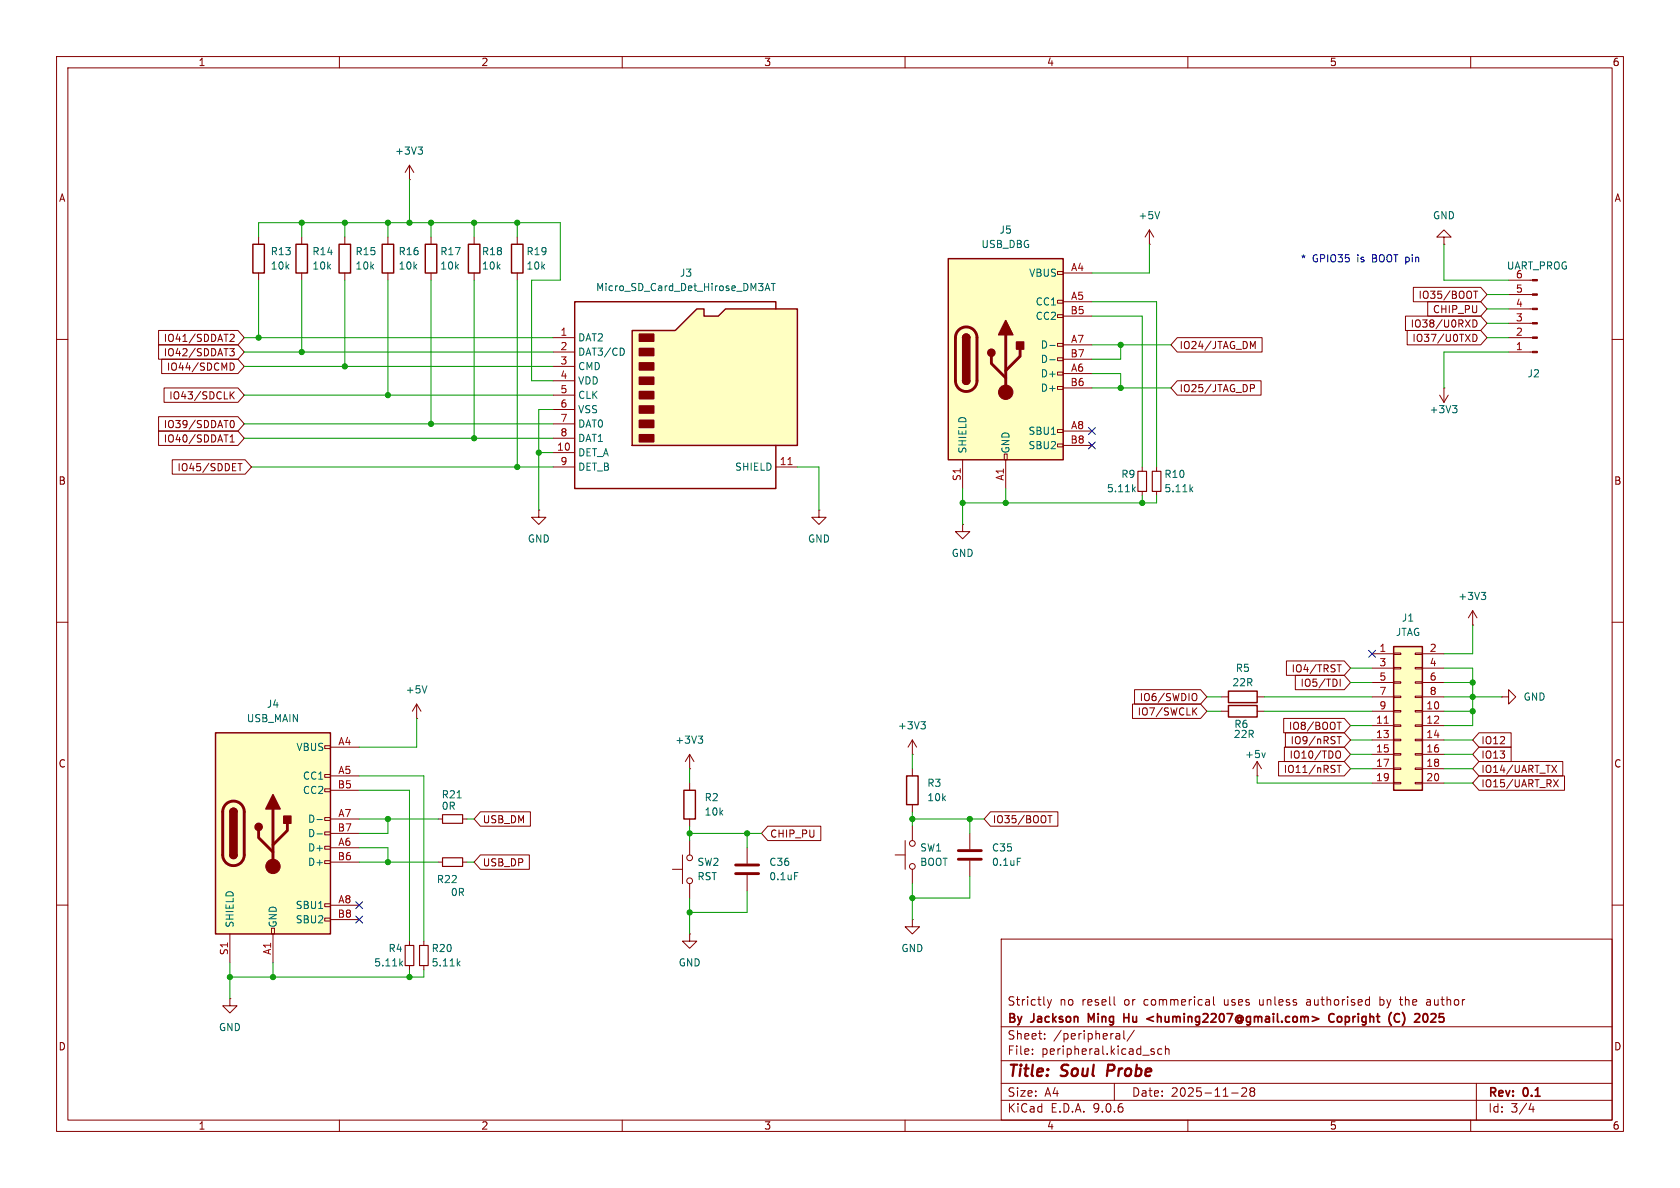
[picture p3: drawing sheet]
<svg xmlns="http://www.w3.org/2000/svg" width="297mm" height="210mm" viewBox="0 0 297 210" stroke-linecap="round" stroke-linejoin="round" font-family="sans-serif">
<g fill="none" stroke="#840000" stroke-width=".18">
<path d="M10 10h277v190h-277zM12 12h273v186h-273zM60 10v2M110 10v2M160 10v2M210 10v2M260 10v2M45.7 41.9v1.3M45.7 48.3v1.2M53.3 41.9v1.3M53.3 48.3v1.2M61 41.9v1.3"/>
<path d="M61 48.3v1.2M203.2 43.2h.1M203.2 40.6l-.8 1.3M203.2 40.6l.8 1.3M203.2 40.6v2.6M10 60h2M285 60h2M10 110h2M285 110h2M158.2 151.1h1.8M160 148.6v5.1M161.3 146.1v2.5"/>
<path d="M161.3 153.7v2.5M10 160h2M40.6 176.5v1.3h1.3l-1.3 1.3-1.2-1.3h1.2M40.6 176.5h.1M177 166h108v32h-108zM185.2 176.7l.3 1M185.5 177.7l-.1 .4-.2 .1M185.9 176.7l-.4 1M197 176.2v1.3l.2 .2M213.7 176.8l.1 .9M213.8 177.6l-.1 .1M213.8 177.1h-.1"/>
<path d="M214.5 176.2v1.3l.2 .2M231 177.2v.4M242 176.7l.1 .1M242.1 176.2v1.5M242.1 177.6l-.1 .1M244 176.2v1.5M244 177.6l.4 .1M244.4 176.7l-.4 .1M247.4 176.7h.6M247.7 177.6l.3 .1M252.2 176.8h.6M252.7 177.1h-.3a.29 .29 0 0 0-.2 .3 .29 .29 0 0 0 .2 .3h.3"/>
<path d="M285 160h2M60 198v2M110 198v2M160 198v2M177 194.5h108M177 191.5h108M177 187.5h108M177 181.5h108M182.5 186.3v.1M182.5 185.5v.1M184.7 183.6v.1M184.7 182.8v.1"/>
<path d="M197 191.5v3M197.3 182.8h.6l.1 .9M197.3 183.6h.7M198 183.1l-.7 .1M198.7 182.2v1.3l.2 .2M200.5 182.1l-1.3 2M203.7 185.9l.3 .1 .1 .2-.2 .2h-.3M203.7 185.4l.3 .1M205.4 185.5l-.4-.1-.3 .3v.4l.1 .2h.6M206 185.5l.2-.1 .4 .1 .1 .9M206 184.9v1.5M210 198v2"/>
<path d="M217.7 193.2h1.2M219.5 192.4l.6-.1 .2 .1 .1 .3-.9 1.1h.9M221.2 192.9l-.2-.2 .2-.4 .5 .1 .1 .2-.3 .3M221.2 192.9l-.2 .3v.5l.2 .1 .5-.1 .1-.2-.1-.4-.2-.2M221.2 192.9h.3M260 198v2M261 191.5v6.5M270.7 195l-.4 1.1h.9M271 195.6v1"/>
<circle cx="161.3" cy="149.1" r=".51"/>
<circle cx="161.3" cy="153.2" r=".51"/>
</g>
<path d="M195.9 188.2l-.2 2" fill="none" stroke="#840000" stroke-width=".4"/>
<g fill="none" stroke="#840000" stroke-width=".3">
<path d="M198.7 179.2v1.5M198.7 179.9h.9M203.9 179.7l-1.1 .4 1.1 .4M232 179.7l1.1 .4-1.1 .4M235.8 179.3a.6 .6 0 0 0-.7 0 .6 .6 0 0 0-.2 .7 .56 .56 0 0 0 .3 .6 .56 .56 0 0 0 .6-.1M236.9 179.7l-.3 .1-.2 .2 .1 .5 .4 .2M246.8 179.3l.3-.1 .3 .1M247.9 179h.1M252.1 179.2a.94 .94 0 0 1 0 1.5M253.2 179.2l-.2 .1M253.8 179.8l-.9 .9h.9M192.9 180.3l-.5-1.1v1.5"/>
<path d="M247.4 180.5l-.3 .2-.3-.1M248 181.2l-.1 .1"/>
</g>
<path d="M205 37.4l-.4 1.3" fill="none" stroke="#006464" stroke-width=".18"/>
<path d="M44.7 43.2h2v5.1h-2zM52.3 43.2h2.1v5.1h-2.1zM59.9 43.2h2.1v5.1h-2.1z" fill="none" stroke="#840000" stroke-width=".25"/>
<path d="M38.1 129.5h20.3v35.6h-20.3z" fill="#ffffc2"/>
<g fill="none" stroke="#840000" stroke-width=".18">
<path d="M57.4 131.8h1v.5h-1zM57.4 136.9h1v.5h-1zM57.4 139.4h1v.6h-1zM58.4 132.1h5.1M58.4 137.2h5.1M58.4 139.7h5.1M57.4 144.5h1v.5h-1zM57.4 147.1h1v.5h-1zM57.4 149.6h1v.5h-1zM57.4 152.1h1v.6h-1zM57.4 159.8h1v.5h-1zM58.4 144.8h5.1"/>
<path d="M58.4 147.3h5.1M58.4 149.9h5.1M58.4 152.4h5.1M40.6 165.1v5.1M48 164.1h.5v1h-.5zM48.3 165.1v5.1M57.4 162.3h1v.5h-1zM58.4 160h5.1M58.4 162.6h5.1"/>
</g>
<path d="M38.1 129.5h20.3v35.6h-20.3zM40.6 143.5a.64 .64 0 0 1 .7-.6 .64 .64 0 0 1 .6 .6M40.6 151.1a.64 .64 0 0 0 .7 .7 .64 .64 0 0 0 .6-.7" fill="none" stroke="#840000" stroke-width=".25"/>
<path d="M39.9 142.2a1.9 1.9 0 0 1 2.1-.4 1.9 1.9 0 0 1 1.2 1.7v7.6a1.91 1.91 0 0 1-1.9 1.9 1.91 1.91 0 0 1-1.9-1.9v-7.7l.1-.7zM45.7 146.8v1.3l2.6 2.5M48.3 143v10.2M50.8 145.5v1.3l-2.5 2.6" fill="none" stroke="#840000" stroke-width=".51"/>
<g fill="#840000" stroke="#840000" stroke-width=".25">
<path d="M40.6 143.5h1.3v7.6h-1.3z"/>
<path d="M40.8 143.1a.64 .64 0 0 1 .7-.2 .64 .64 0 0 1 .4 .6h-1.3z"/>
<path d="M40.6 151.1h1.3a.64 .64 0 0 1-.6 .7 .64 .64 0 0 1-.7-.7z"/>
<path d="M48.3 140.5l1.2 2.5h-2.5z"/>
<path d="M50.2 144.3h1.2v1.2h-1.2z"/>
<circle cx="45.7" cy="146.2" r=".63"/>
</g>
<circle cx="48.3" cy="153.2" r="1.27" fill="#840000" stroke="#840000" stroke-width=".18"/>
<path d="M56 144.9h1M56 147.4h1" fill="none" stroke="#006464" stroke-width=".18"/>
<path d="M167.6 45.7h20.4v35.6h-20.4z" fill="#ffffc2"/>
<g fill="none" stroke="#840000" stroke-width=".18">
<path d="M68.6 41.9v1.3M68.6 48.3v1.2M76.2 41.9v1.3M76.2 48.3v1.2M83.8 41.9v1.3M83.8 48.3v1.2M186.9 48h1.1v.5h-1.1zM186.9 53.1h1.1v.5h-1.1zM186.9 55.6h1.1v.5h-1.1zM188 48.3h5M188 53.3h5M188 55.9h5"/>
<path d="M186.9 60.7h1.1v.5h-1.1zM186.9 63.2h1.1v.6h-1.1zM186.9 65.8h1.1v.5h-1.1zM186.9 68.3h1.1v.5h-1.1zM186.9 75.9h1.1v.6h-1.1zM186.9 78.5h1.1v.5h-1.1zM188 61h5M188 63.5h5M188 66h5M188 68.6h5M188 76.2h5M188 78.7h5"/>
<path d="M144.8 90.2v1.2h1.2l-1.2 1.3-1.3-1.3h1.3M144.8 90.2h.1M170.2 92.7v1.3h1.2l-1.2 1.3-1.3-1.3h1.3M170.2 92.7h.1M170.2 81.3v5.1M177.5 80.3h.6v1h-.6zM177.8 81.3v5.1M73.7 127h.1M73.7 124.5l-.8 1.2M73.7 124.5l.7 1.2M73.7 124.5v2.5M77.5 152.4h.7"/>
<path d="M77.5 144.8h.7M81.8 152.4h.7M81.8 144.8h.7M72.4 166.4v.7M72.4 170.7v.8M74.9 166.4v.7M74.9 170.7v.8"/>
</g>
<path d="M67.6 43.2h2v5.1h-2zM75.2 43.2h2v5.1h-2zM82.8 43.2h2v5.1h-2zM167.6 45.7h20.4v35.6h-20.4zM170.2 59.7a.64 .64 0 0 1 .6-.6 .64 .64 0 0 1 .6 .6M170.2 67.3a.64 .64 0 0 0 .6 .6 .64 .64 0 0 0 .6-.6" fill="none" stroke="#840000" stroke-width=".25"/>
<path d="M169.5 58.4a1.9 1.9 0 0 1 2-.5 1.9 1.9 0 0 1 1.2 1.8v7.6a1.91 1.91 0 0 1-1.9 1.9 1.91 1.91 0 0 1-1.9-1.9v-7.8l.2-.6zM177.8 59.2v10.1M175.3 63v1.3l2.5 2.5M180.3 61.7v1.3l-2.5 2.5" fill="none" stroke="#840000" stroke-width=".51"/>
<g fill="#840000" stroke="#840000" stroke-width=".25">
<path d="M170.2 59.7h1.2v7.6h-1.2z"/>
<path d="M170.4 59.2a.64 .64 0 0 1 .7-.1 .64 .64 0 0 1 .3 .6h-1.2z"/>
<path d="M170.2 67.3h1.2a.64 .64 0 0 1-.6 .6 .64 .64 0 0 1-.6-.6z"/>
<path d="M177.8 56.6l1.3 2.6h-2.6z"/>
<path d="M179.7 60.5h1.3v1.2h-1.3z"/>
<circle cx="175.3" cy="62.4" r=".63"/>
</g>
<circle cx="177.8" cy="69.3" r="1.27" fill="#840000" stroke="#840000" stroke-width=".18"/>
<path d="M185.6 61.1h.9M185.6 63.6h.9M75.5 121.2l-.4 1.3M80.8 141h.7M70.8 170.3l.4 .5M71.2 169.9l-.5 .5M81 170.3l.3 .5M81.3 169.9l-.5 .5" fill="none" stroke="#006464" stroke-width=".18"/>
<path d="M78.2 151.6h3.6v1.6h-3.6zM78.2 144h3.6v1.5h-3.6zM71.6 167.1h1.6v3.6h-1.6zM74.2 167.1h1.5v3.6h-1.5z" fill="none" stroke="#840000" stroke-width=".2"/>
<path d="M111.8 58.4h7.6l3.8-3.8h1.3v1.3h2.5l1.3-1.3h12.7v24.1h-29.2z" fill="#ffffc2"/>
<path d="M90.4 43.2h2.1v5.1h-2.1zM111.8 58.4h7.6l3.8-3.8h1.3v1.3h2.5l1.3-1.3h12.7v24.1h-29.2zM137.2 54.6v-1.3h-35.6v33.1h35.6v-7.7M120.9 139.7h2v5.1h-2zM160.3 137.2h2v5h-2z" fill="none" stroke="#840000" stroke-width=".25"/>
<g fill="#840000" stroke="#840000" stroke-width=".25">
<path d="M113 59.1h2.6v1.2h-2.6z"/>
<path d="M113 61.6h2.6v1.3h-2.6z"/>
<path d="M113 64.1h2.6v1.3h-2.6z"/>
<path d="M113 66.7h2.6v1.2h-2.6z"/>
<path d="M113 69.2h2.6v1.3h-2.6z"/>
<path d="M113 71.8h2.6v1.2h-2.6z"/>
<path d="M113 74.3h2.6v1.3h-2.6z"/>
<path d="M113 76.8h2.6v1.3h-2.6z"/>
</g>
<g fill="none" stroke="#840000" stroke-width=".18">
<path d="M72.4 31.8h.1M72.4 29.2l-.8 1.3M72.4 29.2l.8 1.3M72.4 29.2v2.6M91.4 41.9v1.3M91.4 48.3v1.2M97.8 59.7h3.8M255.3 41.9h1.2l-1.2-1.3-1.3 1.3h1.3v1.3M255.3 43.2h.1M266.7 59.7h4.2M266.7 57.2h4.2M266.7 54.6h4.2"/>
<path d="M266.7 52.1h4.2M266.7 49.5h4.2M97.8 62.2h3.8M97.8 64.8h3.8M97.8 67.3h3.8M97.8 69.9h3.8M97.8 72.4h3.8M97.8 74.9h3.8M97.8 77.5h3.8M254.5 69.9l.8 1.2M255.3 68.6h.1M255.3 68.6v2.5"/>
<path d="M256 69.9l-.7 1.2M266.7 62.2h4.2M95.2 90.2v1.2h1.3l-1.3 1.3-1.2-1.3h1.2M95.2 90.2h.1M97.8 80h3.8M97.8 82.6h3.8M137.2 82.6h3.8M260.3 110.5h.1M260.3 108l-.7 1.2M260.3 108l.8 1.2M260.3 108v2.5M121.9 135.9h.1"/>
<path d="M121.9 133.4v2.5M121.9 138.4v1.3M121.9 133.4l-.7 1.2M121.9 133.4l.8 1.2M161.3 133.4h.1M161.3 130.8v2.6M161.3 135.9v1.3M161.3 130.8l-.8 1.3M161.3 130.8l.8 1.3M265.4 123.2h1.3v-1.3l1.3 1.3-1.3 1.3v-1.3M265.4 123.2h.1M118.9 153.7h1.7"/>
<path d="M120.6 151.1v5.1M121.9 144.8v1.3M121.9 148.6v2.5M121.9 156.2v2.6M132.1 149.9v2.8M132.1 154.7v2.8M161.3 142.2v1.3M171.4 147.3v2.8M171.4 152.1v2.8M121.9 165.1v1.3h1.3l-1.3 1.2-1.3-1.2h1.3M121.9 165.1h.1M161.3 162.6v1.2h1.3l-1.3 1.3-1.3-1.3h1.3"/>
<path d="M161.3 162.6h.1"/>
<circle cx="121.9" cy="155.7" r=".51"/>
<circle cx="121.9" cy="151.6" r=".51"/>
</g>
<g fill="none" stroke="#006464" stroke-width=".18">
<path d="M73.9 26h.8l-.4 .5M74.4 26.5l.3 .2v.3l-.3 .2M135.3 51.4l.4-1.3 .4 1.3M135.4 51h.6M136.3 50.1h.8M136.7 50.1v1.3M110.1 61.6l.3 .5-.3 .6M256.8 71.7h.8l-.5 .5M257.3 72.2l.3 .2v.3l-.3 .3M261.9 104.7h.7l-.4 .5M262.4 105.2l.2 .2v.3l-.2 .3M123.4 130.1h.8l-.4 .5"/>
<path d="M124 130.6l.2 .2v.3l-.2 .3M162.8 127.6h.8l-.4 .5M163.3 128.1l.3 .2v.3l-.3 .2M140.5 154.2h.6M179.8 151.7h.7"/>
</g>
<path d="M139.3 82.1h.7" fill="none" stroke="#a90000" stroke-width=".18"/>
<path d="M130 152.9h4.1M130 154.4h4.1M169.4 150.4h4.1M169.4 151.9h4.1" fill="none" stroke="#840000" stroke-width=".51"/>
<g fill="#840000" stroke="#840000" stroke-width=".18">
<path d="M270.9 62.1h.9v.3h-.9z"/>
<path d="M270.9 59.6h.9v.2h-.9z"/>
<path d="M270.9 57h.9v.3h-.9z"/>
<path d="M270.9 54.5h.9v.2h-.9z"/>
<path d="M270.9 51.9h.9v.3h-.9z"/>
<path d="M270.9 49.4h.9v.3h-.9z"/>
</g>
<path d="M246.4 114.3h5.1v25.4h-5.1z" fill="#ffffc2"/>
<path d="M246.4 114.3h5.1v25.4h-5.1zM217.2 122.2h5v2h-5zM217.2 124.7h5v2h-5z" fill="none" stroke="#840000" stroke-width=".25"/>
<g fill="none" stroke="#840000" stroke-width=".18">
<path d="M28 58.4h14.1l1.1 1.3-1.1 1.3h-14.1zM40.7 59.2l.5-.1 .2 .4-.8 .9h.8M208.1 59.7h15v2.5h-15l-1.1-1.2zM248.5 55.9h13.3l1.1 1.3-1.1 1.2h-13.3zM248.8 58.4h13l1.1 1.3-1.1 1.3h-13zM249.9 50.8h11.9l1.1 1.3-1.1 1.2h-11.9zM252.4 53.3h9.4l1.1 1.3-1.1 1.3h-9.4zM260.4 59.1a.64 .64 0 0 1 .7 .6 .64 .64 0 0 1-.7 .7zM260.4 56.6a.64 .64 0 0 1 .7 .6 .64 .64 0 0 1-.7 .6zM260.5 51.5h.7M260.9 51.5v1.2M28 61h14.1l1.1 1.2-1.1 1.3h-14.1z"/>
<path d="M28 73.7h14.1l1.1 1.2-1.1 1.3h-14.1zM28 76.2h14.1l1.1 1.3-1.1 1.2h-14.1zM28.6 63.5h13.5l1.1 1.3-1.1 1.2h-13.5zM29 68.6h13.1l1.1 1.3-1.1 1.2h-13.1zM40.6 61.6h.8l-.4 .5 .3 .1v.6l-.1 .1-.5-.1M40.7 64.2a.64 .64 0 0 1 .7 .6 .64 .64 0 0 1-.7 .6M40.7 69.3v1.2M40.7 74.8l.1-.3 .2-.2a.68 .68 0 0 1 .4 .7 .68 .68 0 0 1-.4 .6l-.2-.1-.1-.4M40.7 78.1h.7M40.7 77.2l.3-.3v1.2M40.9 69.8l.5 .7M41.4 69.3l-.7 .7"/>
<path d="M208.1 67.3h14.8v2.6h-14.8l-1.1-1.3zM221.1 68h.4l.3 .2-.1 .4h-.6M221.5 61.3l.4-.9v1.2M30.5 81.3h12.8l1.1 1.3-1.1 1.2h-12.8zM42.1 82h.7M42.4 82v1.2M201.9 82.6v.7M201.9 86.9v.7M204.5 82.6v.7M204.5 86.9v.7M227.4 116.8h10.2l1.2 1.3-1.2 1.3h-10.2zM229 119.4h8.6l1.2 1.3-1.2 1.2h-8.6z"/>
<path d="M236.4 117.5h.7M242.6 115.6h3.8M242.6 118.1h3.8M246.4 115.4h1.2v.3h-1.2zM246.4 118h1.2v.2h-1.2zM250.2 115.4h1.3v.3h-1.3zM250.2 118h1.3v.2h-1.3zM251.5 115.6h3.8M251.5 118.1h3.8M200.2 124.5h12l1.2 1.2-1.2 1.3h-12zM200.6 121.9h11.6l1.2 1.3-1.2 1.3h-11.6zM211 122.6a.43 .43 0 0 1 .6 .4v.4a.43 .43 0 0 1-.6 .5"/>
<path d="M211 125.7l.6 .7M211.6 125.1l-.7 .8M215.9 123.2h1.3M215.9 125.7h1.3M222.2 137.2h.1M222.2 123.2h1.3M222.2 125.7h1.3M222.2 134.6l-.7 1.3M222.2 134.6l.8 1.3M222.2 134.6v2.6M226 134.6h11.6l1.2 1.3-1.2 1.3h-11.6zM226.9 127h10.7l1.2 1.3-1.2 1.2h-10.7z"/>
<path d="M227.1 132.1h10.5l1.2 1.3-1.2 1.2h-10.5zM227.2 129.5h10.4l1.2 1.3-1.2 1.3h-10.4zM236.4 135.3h.7M236.4 130.2h.7M236.4 127.7h.7M236.4 132.8a.43 .43 0 0 1 .6 .4v.4a.43 .43 0 0 1-.6 .4M236.7 127.7v1.2M236.7 130.2v1.3M236.7 135.3v1.3M236.9 120.1v1.2M242.6 120.7h3.8M242.6 123.2h3.8"/>
<path d="M242.6 125.7h3.8M242.6 128.3h3.8M242.6 130.8h3.8M242.6 133.4h3.8M242.6 135.9h3.8M242.6 138.4h3.8M246.4 120.5h1.2v.3h-1.2zM246.4 123.1h1.2v.2h-1.2zM246.4 125.6h1.2v.3h-1.2zM246.4 128.1h1.2v.3h-1.2zM246.4 130.7h1.2v.2h-1.2zM246.4 133.2h1.2v.3h-1.2z"/>
<path d="M246.4 135.8h1.2v.2h-1.2zM246.4 138.3h1.2v.3h-1.2zM250.2 120.5h1.3v.3h-1.3zM250.2 123.1h1.3v.2h-1.3zM250.2 125.6h1.3v.3h-1.3zM250.2 128.1h1.3v.3h-1.3zM250.2 130.7h1.3v.2h-1.3zM250.2 133.2h1.3v.3h-1.3zM250.2 135.8h1.3v.2h-1.3zM250.2 138.3h1.3v.3h-1.3zM251.5 120.7h3.8M251.5 123.2h3.8"/>
<path d="M251.5 125.7h3.8M251.5 128.3h3.8M251.5 130.8h3.8M251.5 133.4h3.8M251.5 135.9h3.8M251.5 138.4h3.8M261.5 137.2h15.1v2.5h-15.1l-1.2-1.3zM261.5 129.5h5.6v2.6h-5.6l-1.2-1.3zM261.5 134.6h14.8v2.6h-14.8l-1.2-1.3zM261.5 132.1h5.6v2.5h-5.6l-1.2-1.2zM274.3 135.3l.9 1.3M274.6 137.8l.9 1.3"/>
<path d="M275.2 135.3l-.9 1.3M275.5 137.8l-.9 1.3M84.9 151.1h8.7v2.6h-8.7l-1.1-1.3zM84.9 143.5h8.9v2.6h-8.9l-1.1-1.3zM135.7 146h9.4v2.6h-9.4l-1.1-1.3zM175.1 143.5h11.9v2.6h-11.9l-1.1-1.3zM185.3 144.2h.7M185.6 144.2v1.3"/>
</g>
<path d="M244.7 127.9h.7" fill="none" stroke="#a90000" stroke-width=".18"/>
<path d="M201.2 83.3h1.5v3.6h-1.5zM203.7 83.3h1.5v3.6h-1.5z" fill="none" stroke="#840000" stroke-width=".2"/>
<path d="M200.3 86.5l.4 .4M200.7 86.1l-.5 .5M210.5 86.5l.4 .4M210.9 86.1l-.5 .5M223.7 133.1l-.3 .8" fill="none" stroke="#006464" stroke-width=".18"/>
<g fill="none" stroke="#009600" stroke-width=".18">
<path d="M53.3 39.4v2.5M61 39.4v2.5M68.6 39.4v2.5M72.4 31.8v7.6M76.2 39.4v2.5M83.8 39.4v2.5M91.4 39.4v2.5M43.2 59.7h54.6M45.7 41.9v-2.5h53.4v10.1h-5.1v17.8h3.8M45.7 49.5v10.2M53.3 49.5v12.7M61 49.5v15.3"/>
<path d="M68.6 49.5v20.4M76.2 49.5v25.4M83.8 49.5v28M91.4 49.5v33.1M193 53.3h11.5v29.3M193 55.9h8.9v26.7M203.2 43.2v5.1h-10.2M255.3 43.2v6.3h11.4M262.9 54.6h3.8M262.9 57.2h3.8M262.9 59.7h3.8M262.9 52.1h3.8"/>
<path d="M43.2 62.2h54.6M43.2 64.8h54.6M43.2 69.9h54.6M43.2 74.9h54.6M43.2 77.5h54.6M97.8 72.4h-2.6v17.8M193 68.6h14M193 66h5.1v2.6M193 61h14M198.1 61v2.5h-5.1M266.7 62.2h-11.4v6.4M44.4 82.6h53.4"/>
<path d="M95.2 80h2.6M141 82.6h3.8v7.6M170.2 86.4v6.3M177.8 86.4v2.5M201.9 87.6v1.3M204.5 87.6v1.3h-34.3M238.8 118.1h3.8M255.3 118.1h5v10.2h-5M260.3 110.5v5.1h-5M63.5 139.7h8.9v26.7M63.5 137.2h11.4v29.2M73.7 127v5.1h-10.2"/>
<path d="M121.9 135.9v2.5M161.3 133.4v2.5M213.4 123.2h2.5M213.4 125.7h2.5M222.2 137.2v1.2h20.4M223.5 123.2h19.1M223.5 125.7h19.1M238.8 128.3h3.8M238.8 135.9h3.8M238.8 130.8h3.8M238.8 133.4h3.8M238.8 120.7h3.8"/>
<path d="M255.3 123.2h10.1M255.3 125.7h5M255.3 135.9h5M255.3 130.8h5M255.3 133.4h5M255.3 138.4h5M255.3 120.7h5M63.5 144.8h14M63.5 149.9h5.1v2.5M63.5 152.4h14M68.6 144.8v2.5h-5.1M82.5 144.8h1.3"/>
<path d="M82.5 152.4h1.3M121.9 147.3h12.7M121.9 146.1v2.5M121.9 158.8v6.3M132.1 147.3v2.6M132.1 157.5v3.8h-10.2M161.3 144.8h12.7M161.3 143.5v2.6M161.3 156.2v6.4M171.4 144.8v2.5M171.4 154.9v3.9h-10.1M40.6 170.2v6.3"/>
<path d="M48.3 170.2v2.5M72.4 171.5v1.2M74.9 171.5v1.2h-34.3"/>
</g>
<path d="M192.4 78.1l1.2 1.2M192.4 75.6l1.2 1.2M193.6 78.1l-1.2 1.2M193.6 75.6l-1.2 1.2M242 115l1.2 1.2M243.2 115l-1.2 1.2M62.9 159.4l1.2 1.2M64.1 159.4l-1.2 1.2M62.9 162l1.2 1.2M64.1 162l-1.2 1.2" fill="none" stroke="#000084" stroke-width=".18"/>
<g fill="#009600" stroke="#009600" stroke-width=".18">
<circle cx="91.4" cy="39.4" r=".46"/>
<circle cx="198.1" cy="68.6" r=".46"/>
<circle cx="177.8" cy="88.9" r=".46"/>
<circle cx="170.2" cy="88.9" r=".46"/>
<circle cx="91.4" cy="82.6" r=".46"/>
<circle cx="198.1" cy="61" r=".46"/>
<circle cx="201.9" cy="88.9" r=".46"/>
<circle cx="260.3" cy="123.2" r=".46"/>
<circle cx="260.3" cy="120.7" r=".46"/>
<circle cx="260.3" cy="125.7" r=".46"/>
<circle cx="161.3" cy="144.8" r=".46"/>
<circle cx="171.4" cy="144.8" r=".46"/>
<circle cx="121.9" cy="147.3" r=".46"/>
<circle cx="121.9" cy="161.3" r=".46"/>
<circle cx="132.1" cy="147.3" r=".46"/>
<circle cx="161.3" cy="158.8" r=".46"/>
<circle cx="72.4" cy="39.4" r=".46"/>
<circle cx="76.2" cy="39.4" r=".46"/>
<circle cx="95.2" cy="80" r=".46"/>
<circle cx="83.8" cy="39.4" r=".46"/>
<circle cx="68.6" cy="39.4" r=".46"/>
<circle cx="61" cy="39.4" r=".46"/>
<circle cx="83.8" cy="77.5" r=".46"/>
<circle cx="68.6" cy="69.9" r=".46"/>
<circle cx="76.2" cy="74.9" r=".46"/>
<circle cx="72.4" cy="172.7" r=".46"/>
<circle cx="68.6" cy="144.8" r=".46"/>
<circle cx="68.6" cy="152.4" r=".46"/>
<circle cx="40.6" cy="172.7" r=".46"/>
<circle cx="48.3" cy="172.7" r=".46"/>
<circle cx="61" cy="64.8" r=".46"/>
<circle cx="53.3" cy="62.2" r=".46"/>
<circle cx="45.7" cy="59.7" r=".46"/>
<circle cx="53.3" cy="39.4" r=".46"/>
</g>
<g font-size="2.8" fill="#840000">
<text x="178" y="190.9">Title:</text>
<text x="187.7" y="190.9">Soul</text>
<text x="196.6" y="190.9">Probe</text>
</g>
<g font-size="2.1" fill="#840000">
<text x="178" y="178">Strictly</text>
<text x="187.3" y="178">no</text>
<text x="191.3" y="178">resell</text>
<text x="198.9" y="178">or</text>
<text x="202.5" y="178">commerical</text>
<text x="216.8" y="178">uses</text>
<text x="223.2" y="178">unless</text>
<text x="231.7" y="178">authorised</text>
<text x="244.8" y="178">by</text>
<text x="248.6" y="178">the</text>
<text x="253.4" y="178">author</text>
<text x="178" y="184">Sheet:</text>
<text x="178" y="181.2">By</text>
<text x="182.4" y="181.2">Jackson</text>
<text x="186.2" y="184">/peripheral/</text>
<text x="193.1" y="181.2">Ming</text>
<text x="199.9" y="181.2">Hu</text>
<text x="204.6" y="181.2">&lt;huming2207@gmail.com&gt;</text>
<text x="237.4" y="181.2">Copright</text>
<text x="248.6" y="181.2">(C)</text>
<text x="253.8" y="181.2">2025</text>
<text x="178" y="186.7">File:</text>
<text x="184.1" y="186.7">peripheral.kicad_sch</text>
<text x="178" y="196.9">KiCad</text>
<text x="178" y="194.1">Size:</text>
<text x="184.7" y="194.1">A4</text>
<text x="185.7" y="196.9">E.D.A.</text>
<text x="193.3" y="196.9">9.0.6</text>
<text x="200" y="194.1">Date:</text>
<text x="207" y="194.1">2025-11-28</text>
<text x="263" y="194.3">Rev:</text>
<text x="263" y="196.9">Id:</text>
<text x="267.1" y="196.9">3/4</text>
<text x="269.4" y="194.3">0.1</text>
</g>
<g font-size="1.8" fill="#840000">
<text x="35" y="11.9">1</text>
<text x="85" y="11.9">2</text>
<text x="135" y="11.9">3</text>
<text x="185" y="11.9">4</text>
<text x="235" y="11.9">5</text>
<text x="285" y="11.9">6</text>
<text x="10.3" y="35.9">A</text>
<text x="285.3" y="35.9">A</text>
<text x="250.7" y="53">IO35/BOOT</text>
<text x="249.3" y="58.1">IO38/U0RXD</text>
<text x="253.2" y="55.6">CHIP_PU</text>
<text x="28.8" y="63.2">IO42/SDDAT3</text>
<text x="28.8" y="60.6">IO41/SDDAT2</text>
<text x="29.4" y="65.7">IO44/SDCMD</text>
<text x="208.4" y="61.9">IO24/JTAG_DM</text>
<text x="249.6" y="60.6">IO37/U0TXD</text>
<text x="29.8" y="70.8">IO43/SDCLK</text>
<text x="208.4" y="69.5">IO25/JTAG_DP</text>
<text x="28.8" y="75.9">IO39/SDDAT0</text>
<text x="28.8" y="78.4">IO40/SDDAT1</text>
<text x="31.3" y="83.5">IO45/SDDET</text>
<text x="10.3" y="85.9">B</text>
<text x="285.3" y="85.9">B</text>
<text x="228.2" y="119.1">IO4/TRST</text>
<text x="201.4" y="124.1">IO6/SWDIO</text>
<text x="229.8" y="121.6">IO5/TDI</text>
<text x="201" y="126.7">IO7/SWCLK</text>
<text x="227.8" y="129.2">IO8/BOOT</text>
<text x="228.1" y="131.8">IO9/nRST</text>
<text x="261.8" y="131.8">IO12</text>
<text x="10.3" y="135.9">C</text>
<text x="226.8" y="136.8">IO11/nRST</text>
<text x="227.9" y="134.3">IO10/TDO</text>
<text x="261.8" y="136.8">IO14/UART_TX</text>
<text x="261.8" y="134.3">IO13</text>
<text x="285.3" y="135.9">C</text>
<text x="261.8" y="139.4">IO15/UART_RX</text>
<text x="85.2" y="145.7">USB_DM</text>
<text x="136" y="148.3">CHIP_PU</text>
<text x="175.4" y="145.7">IO35/BOOT</text>
<text x="85.2" y="153.4">USB_DP</text>
<text x="10.3" y="185.9">D</text>
<text x="285.3" y="185.9">D</text>
<text x="35" y="199.9">1</text>
<text x="85" y="199.9">2</text>
<text x="135" y="199.9">3</text>
<text x="185" y="199.9">4</text>
<text x="235" y="199.9">5</text>
<text x="285" y="199.9">6</text>
</g>
<g font-size="1.8" fill="#006464">
<text x="69.7" y="27.5">+3V3</text>
<text x="176.6" y="41.5">J5</text>
<text x="201.2" y="39">+5V</text>
<text x="253.2" y="39">GND</text>
<text x="47.8" y="47.9">10k</text>
<text x="47.8" y="45.3">R13</text>
<text x="55.1" y="47.9">10k</text>
<text x="55.1" y="45.3">R14</text>
<text x="62.7" y="47.9">10k</text>
<text x="62.7" y="45.3">R15</text>
<text x="70.4" y="47.9">10k</text>
<text x="70.4" y="45.3">R16</text>
<text x="77.7" y="47.9">10k</text>
<text x="77.7" y="45.3">R17</text>
<text x="85.1" y="47.9">10k</text>
<text x="85.1" y="45.3">R18</text>
<text x="93" y="47.9">10k</text>
<text x="93" y="45.3">R19</text>
<text x="173.4" y="44">USB_DBG</text>
<text x="266.3" y="47.9">UART_PROG</text>
<text x="105.3" y="51.7">Micro_SD_Card_Det_Hirose_DM3AT</text>
<text x="120.1" y="49.1">J3</text>
<text x="181.8" y="49.1">VBUS</text>
<text x="183" y="54.2">CC1</text>
<text x="183" y="56.7">CC2</text>
<text x="102.1" y="60.6">DAT2</text>
<text x="102.1" y="63.1">DAT3/CD</text>
<text x="102.1" y="65.6">CMD</text>
<text x="183.9" y="61.8">D-</text>
<text x="183.9" y="64.4">D-</text>
<text x="102.1" y="68.2">VDD</text>
<text x="102.1" y="70.7">CLK</text>
<text x="183.9" y="66.9">D+</text>
<text x="183.9" y="69.4">D+</text>
<text x="270" y="66.9">J2</text>
<text x="102.1" y="73.3">VSS</text>
<text x="102.1" y="75.8">DAT0</text>
<text x="181.7" y="77.1">SBU1</text>
<text x="252.6" y="73.3">+3V3</text>
<text x="102.1" y="78.3">DAT1</text>
<text x="102.1" y="80.9">DET_A</text>
<text x="102.1" y="83.4">DET_B</text>
<text x="129.9" y="83.4">SHIELD</text>
<text x="171" y="80.3" transform="rotate(-90 171 80.3)">SHIELD</text>
<text x="178.7" y="80.3" transform="rotate(-90 178.7 80.3)">GND</text>
<text x="181.7" y="79.6">SBU2</text>
<text x="195.6" y="87.2">5.11k</text>
<text x="198.1" y="84.7">R9</text>
<text x="205.7" y="84.7">R10</text>
<text x="205.7" y="87.2">5.11k</text>
<text x="93.2" y="96.1">GND</text>
<text x="142.7" y="96.1">GND</text>
<text x="168.1" y="98.7">GND</text>
<text x="257.7" y="106.3">+3V3</text>
<text x="246.7" y="112.6">JTAG</text>
<text x="247.7" y="110.1">J1</text>
<text x="218.4" y="119">R5</text>
<text x="47.1" y="125.3">J4</text>
<text x="71.6" y="122.8">+5V</text>
<text x="217.8" y="121.5">22R</text>
<text x="269.2" y="124.1">GND</text>
<text x="43.5" y="127.9">USB_MAIN</text>
<text x="119.3" y="131.7">+3V3</text>
<text x="158.6" y="129.1">+3V3</text>
<text x="218" y="130.7">22R</text>
<text x="218.1" y="128.9">R6</text>
<text x="52.3" y="132.9">VBUS</text>
<text x="220" y="134.2">+5v</text>
<text x="53.5" y="138">CC1</text>
<text x="53.5" y="140.6">CC2</text>
<text x="78" y="143.4">0R</text>
<text x="78" y="141.3">R21</text>
<text x="124.5" y="141.8">R2</text>
<text x="163.8" y="139.3">R3</text>
<text x="163.8" y="141.8">10k</text>
<text x="54.4" y="145.6">D-</text>
<text x="54.4" y="148.2">D-</text>
<text x="124.5" y="144.4">10k</text>
<text x="54.4" y="150.7">D+</text>
<text x="54.4" y="153.3">D+</text>
<text x="123.2" y="155.8">RST</text>
<text x="123.2" y="153.3">SW2</text>
<text x="135.9" y="153.3">C36</text>
<text x="135.9" y="155.8">0.1uF</text>
<text x="162.6" y="150.7">SW1</text>
<text x="162.6" y="153.3">BOOT</text>
<text x="175.3" y="150.7">C35</text>
<text x="175.3" y="153.3">0.1uF</text>
<text x="52.2" y="160.9">SBU1</text>
<text x="77.1" y="156.3">R22</text>
<text x="79.6" y="158.6">0R</text>
<text x="41.5" y="164.1" transform="rotate(-90 41.5 164.1)">SHIELD</text>
<text x="49.1" y="164.1" transform="rotate(-90 49.1 164.1)">GND</text>
<text x="52.2" y="163.4">SBU2</text>
<text x="66" y="171">5.11k</text>
<text x="68.6" y="168.5">R4</text>
<text x="76.2" y="168.5">R20</text>
<text x="76.2" y="171">5.11k</text>
<text x="119.9" y="171">GND</text>
<text x="159.3" y="168.5">GND</text>
<text x="38.6" y="182.5">GND</text>
</g>
<g font-size="1.8" fill="#0000c2">
<text x="229.9" y="46.6">*</text>
<text x="232" y="46.6">GPIO35</text>
<text x="240.1" y="46.6">is</text>
<text x="242.9" y="46.6">BOOT pin</text>
</g>
<g font-size="1.8" fill="#a90000">
<text x="189.2" y="48">A4</text>
<text x="189.2" y="53.1">A5</text>
<text x="267.9" y="51.8">5</text>
<text x="267.9" y="49.3">6</text>
<text x="99" y="59.4">1</text>
<text x="189.2" y="55.6">B5</text>
<text x="267.9" y="59.4">2</text>
<text x="267.9" y="56.9">3</text>
<text x="267.9" y="54.4">4</text>
<text x="99" y="62">2</text>
<text x="99" y="64.5">3</text>
<text x="189.2" y="63.2">B7</text>
<text x="189.2" y="60.7">A7</text>
<text x="189.2" y="65.8">A6</text>
<text x="267.9" y="62">1</text>
<text x="99" y="67.1">4</text>
<text x="99" y="69.6">5</text>
<text x="189.2" y="68.3">B6</text>
<text x="99" y="72.1">6</text>
<text x="99" y="74.7">7</text>
<text x="99" y="77.2">8</text>
<text x="189.2" y="75.9">A8</text>
<text x="98.4" y="79.8">10</text>
<text x="99" y="82.3">9</text>
<text x="137.8" y="82.3">11</text>
<text x="189.2" y="78.5">B8</text>
<text x="169.9" y="85.1" transform="rotate(-90 169.9 85.1)">S1</text>
<text x="177.5" y="85.1" transform="rotate(-90 177.5 85.1)">A1</text>
<text x="243.8" y="115.3">1</text>
<text x="243.8" y="117.9">3</text>
<text x="252.7" y="115.3">2</text>
<text x="252.7" y="117.9">4</text>
<text x="243.8" y="120.4">5</text>
<text x="243.8" y="122.9">7</text>
<text x="243.8" y="125.5">9</text>
<text x="252.1" y="125.5">10</text>
<text x="252.7" y="120.4">6</text>
<text x="252.7" y="122.9">8</text>
<text x="59.7" y="131.8">A4</text>
<text x="243.2" y="128">11</text>
<text x="243.2" y="130.6">13</text>
<text x="252.1" y="128">12</text>
<text x="252.1" y="130.6">14</text>
<text x="59.7" y="136.9">A5</text>
<text x="243.2" y="133.1">15</text>
<text x="243.2" y="135.6">17</text>
<text x="252.1" y="133.1">16</text>
<text x="252.1" y="135.6">18</text>
<text x="59.6" y="139.4">B5</text>
<text x="243.2" y="138.2">19</text>
<text x="252.1" y="138.2">20</text>
<text x="59.6" y="147.1">B7</text>
<text x="59.7" y="144.5">A7</text>
<text x="59.7" y="149.6">A6</text>
<text x="59.6" y="152.1">B6</text>
<text x="59.7" y="159.8">A8</text>
<text x="59.6" y="162.3">B8</text>
<text x="40.4" y="169" transform="rotate(-90 40.4 169)">S1</text>
<text x="48" y="168.9" transform="rotate(-90 48 168.9)">A1</text>
</g>
</svg>
